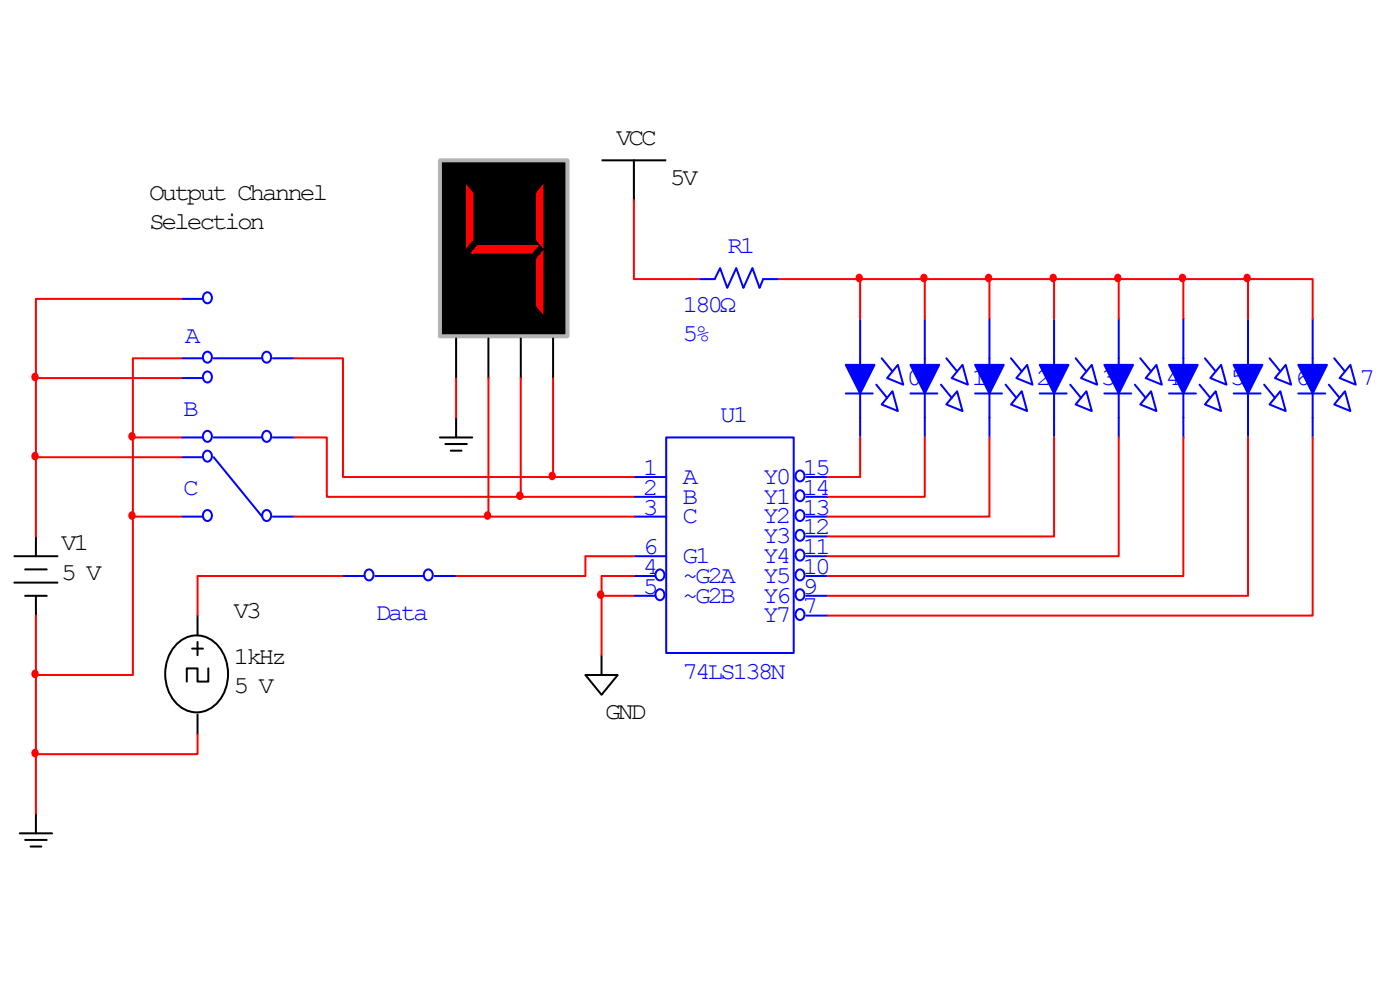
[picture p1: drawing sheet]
<svg xmlns="http://www.w3.org/2000/svg" width="297mm" height="210mm" viewBox="0 0 297 210" stroke-linecap="round" stroke-linejoin="round" font-family="sans-serif">
<path d="M141.3 92.8h27.1v45.7h-27.1z" fill="none" stroke="#00f" stroke-width=".42"/>
<path d="M169.1 100a1.1 1.1 0 0 1 1.5 .4 1.1 1.1 0 0 1-.3 1.5 1.1 1.1 0 0 1-1.5-.4 1.1 1.1 0 0 1 .3-1.5zM171 101.2h4.6" fill="none" stroke="#00f" stroke-width=".42"/>
<path d="M169.1 104.2a1.1 1.1 0 0 1 1.5 .4 1.1 1.1 0 0 1-.3 1.5 1.1 1.1 0 0 1-1.5-.4 1.1 1.1 0 0 1 .3-1.5zM171 105.4h4.6" fill="none" stroke="#00f" stroke-width=".42"/>
<path d="M169.1 108.4a1.1 1.1 0 0 1 1.5 .4 1.1 1.1 0 0 1-.3 1.5 1.1 1.1 0 0 1-1.5-.4 1.1 1.1 0 0 1 .3-1.5zM171 109.6h4.6" fill="none" stroke="#00f" stroke-width=".42"/>
<path d="M169.1 112.6a1.1 1.1 0 0 1 1.5 .4 1.1 1.1 0 0 1-.3 1.5 1.1 1.1 0 0 1-1.5-.4 1.1 1.1 0 0 1 .3-1.5zM171 113.8h4.6" fill="none" stroke="#00f" stroke-width=".42"/>
<path d="M169.1 116.8a1.1 1.1 0 0 1 1.5 .4 1.1 1.1 0 0 1-.3 1.5 1.1 1.1 0 0 1-1.5-.4 1.1 1.1 0 0 1 .3-1.5zM171 118h4.6" fill="none" stroke="#00f" stroke-width=".42"/>
<path d="M169.1 121a1.1 1.1 0 0 1 1.5 .4 1.1 1.1 0 0 1-.3 1.5 1.1 1.1 0 0 1-1.5-.4 1.1 1.1 0 0 1 .3-1.5zM171 122.2h4.6" fill="none" stroke="#00f" stroke-width=".42"/>
<path d="M169.1 125.2a1.1 1.1 0 0 1 1.5 .4 1.1 1.1 0 0 1-.3 1.5 1.1 1.1 0 0 1-1.5-.4 1.1 1.1 0 0 1 .3-1.5zM171 126.4h4.6" fill="none" stroke="#00f" stroke-width=".42"/>
<path d="M169.1 129.4a1.1 1.1 0 0 1 1.5 .4 1.1 1.1 0 0 1-.3 1.5 1.1 1.1 0 0 1-1.5-.4 1.1 1.1 0 0 1 .3-1.5zM171 130.6h4.6" fill="none" stroke="#00f" stroke-width=".42"/>
<path d="M134.5 101.2h6.8" fill="none" stroke="#00f" stroke-width=".42"/>
<path d="M134.5 105.4h6.8" fill="none" stroke="#00f" stroke-width=".42"/>
<path d="M134.5 109.6h6.8" fill="none" stroke="#00f" stroke-width=".42"/>
<path d="M134.5 118h6.8" fill="none" stroke="#00f" stroke-width=".42"/>
<path d="M134.5 122.2h4.5M139.4 121a1.1 1.1 0 0 1 1.5 .4 1.1 1.1 0 0 1-.3 1.5 1.1 1.1 0 0 1-1.5-.4 1.1 1.1 0 0 1 .3-1.5z" fill="none" stroke="#00f" stroke-width=".42"/>
<path d="M151.6 59.2l1.2-2.3 1.5 4.2 1.9-4.2 1.5 4.2 1.9-4.2 1.5 4.2 .8-1.9M134.5 126.4h4.5M139.4 125.2a1.1 1.1 0 0 1 1.5 .4 1.1 1.1 0 0 1-.3 1.5 1.1 1.1 0 0 1-1.5-.4 1.1 1.1 0 0 1 .3-1.5z" fill="none" stroke="#00f" stroke-width=".42"/>
<path d="M161.9 59.2h3.4" fill="none" stroke="#00f" stroke-width=".42"/>
<path d="M148.2 59.2h3.4M45.3 76h10.3" fill="none" stroke="#00f" stroke-width=".42"/>
<g fill="#f00" stroke="#f00" stroke-width=".42">
<path d="M195.6 58.5a.61 .61 0 0 1 .8 .1 .61 .61 0 0 1 0 .8 .61 .61 0 0 1-.8 .1 .82 .82 0 0 1 0-1z" fill-rule="evenodd"/>
<path d="M209.3 58.5a.61 .61 0 0 1 .8 .1 .61 .61 0 0 1 0 .8 .61 .61 0 0 1-.8 .1 .82 .82 0 0 1 0-1z" fill-rule="evenodd"/>
<path d="M223 58.5a.61 .61 0 0 1 .8 .1 .61 .61 0 0 1 0 .8 .61 .61 0 0 1-.8 .1 .82 .82 0 0 1 0-1z" fill-rule="evenodd"/>
<path d="M236.7 58.5a.61 .61 0 0 1 .9 .1 .61 .61 0 0 1 0 .8 .61 .61 0 0 1-.9 .1 .82 .82 0 0 1 0-1z" fill-rule="evenodd"/>
<path d="M250.4 58.5a.61 .61 0 0 1 .9 .1 .61 .61 0 0 1 0 .8 .61 .61 0 0 1-.9 .1 .82 .82 0 0 1 0-1z" fill-rule="evenodd"/>
<path d="M264.2 58.5a.61 .61 0 0 1 .8 .1 .61 .61 0 0 1 0 .8 .61 .61 0 0 1-.8 .1 .82 .82 0 0 1 0-1z" fill-rule="evenodd"/>
<path d="M127 125.7a.61 .61 0 0 1 .8 0 .61 .61 0 0 1 0 .9 .61 .61 0 0 1-.8 0 .82 .82 0 0 1 0-.9z" fill-rule="evenodd"/>
</g>
<g fill="none" stroke="#000" stroke-width=".42">
<path d="M127.6 34h13.7M134.5 34v8.4M3 118h9.2M7.6 113.8v4.2M3 123.6h9.2M5.3 120.8h4.6M5.3 126.4h4.6M7.6 126.4v4.2M127.6 139v4.2M124.2 143.2h6.8l-3.4 4.2zM4.2 176.8h6.8M5.3 178.2h4.6"/>
<path d="M6.5 179.6h2.3M7.6 172.6v4.2"/>
</g>
<path d="M38.5 76h4.5M43.4 74.8a1.1 1.1 0 0 1 1.5 .4 1.1 1.1 0 0 1-.3 1.5 1.1 1.1 0 0 1-1.5-.4 1.1 1.1 0 0 1 .3-1.5z" fill="none" stroke="#00f" stroke-width=".42"/>
<path d="M38.5 63.4h4.5M43.4 62.2a1.1 1.1 0 0 1 1.5 .4 1.1 1.1 0 0 1-.3 1.5 1.1 1.1 0 0 1-1.5-.4 1.1 1.1 0 0 1 .3-1.5z" fill="none" stroke="#00f" stroke-width=".42"/>
<path d="M56 74.8a1.1 1.1 0 0 1 1.5 .4 1.1 1.1 0 0 1-.4 1.5 1.1 1.1 0 0 1-1.4-.4 1.1 1.1 0 0 1 .3-1.5zM57.9 76h4.6M45.3 92.8h10.3" fill="none" stroke="#00f" stroke-width=".42"/>
<path d="M38.5 92.8h4.5M43.4 91.6a1.1 1.1 0 0 1 1.5 .4 1.1 1.1 0 0 1-.3 1.5 1.1 1.1 0 0 1-1.5-.4 1.1 1.1 0 0 1 .3-1.5z" fill="none" stroke="#00f" stroke-width=".42"/>
<path d="M43.4 79a1.1 1.1 0 0 1 1.5 .4 1.1 1.1 0 0 1-.3 1.5 1.1 1.1 0 0 1-1.5-.4 1.1 1.1 0 0 1 .3-1.5zM38.5 80.2h4.5" fill="none" stroke="#00f" stroke-width=".42"/>
<path d="M45.3 97l10.3 12.6M56 91.6a1.1 1.1 0 0 1 1.5 .4 1.1 1.1 0 0 1-.4 1.5 1.1 1.1 0 0 1-1.4-.4 1.1 1.1 0 0 1 .3-1.5zM57.9 92.8h4.6" fill="none" stroke="#00f" stroke-width=".42"/>
<path d="M38.5 109.6h4.5M43.4 108.4a1.1 1.1 0 0 1 1.5 .4 1.1 1.1 0 0 1-.3 1.5 1.1 1.1 0 0 1-1.5-.4 1.1 1.1 0 0 1 .3-1.5z" fill="none" stroke="#00f" stroke-width=".42"/>
<path d="M38.5 97h4.5M43.4 95.8a1.1 1.1 0 0 1 1.5 .4 1.1 1.1 0 0 1-.3 1.5 1.1 1.1 0 0 1-1.5-.4 1.1 1.1 0 0 1 .3-1.5z" fill="none" stroke="#00f" stroke-width=".42"/>
<path d="M56 108.4a1.1 1.1 0 0 1 1.5 .4 1.1 1.1 0 0 1-.4 1.5 1.1 1.1 0 0 1-1.4-.4 1.1 1.1 0 0 1 .3-1.5zM57.9 109.6h4.6M79.6 122.2h10.3" fill="none" stroke="#00f" stroke-width=".42"/>
<g fill="#f00" stroke="#f00" stroke-width=".42">
<path d="M7 79.5a.61 .61 0 0 1 .8 .1 .61 .61 0 0 1 0 .8 .61 .61 0 0 1-.8 .1 .82 .82 0 0 1 0-1z" fill-rule="evenodd"/>
<path d="M7 96.3a.61 .61 0 0 1 .8 0 .61 .61 0 0 1 0 .9 .61 .61 0 0 1-.8 .1 .82 .82 0 0 1 0-1z" fill-rule="evenodd"/>
<path d="M116.7 100.5a.61 .61 0 0 1 .9 0 .61 .61 0 0 1 0 .9 .61 .61 0 0 1-.9 .1 .82 .82 0 0 1 0-1z" fill-rule="evenodd"/>
<path d="M109.9 104.7a.61 .61 0 0 1 .8 0 .61 .61 0 0 1 0 .9 .61 .61 0 0 1-.8 .1 .82 .82 0 0 1 0-1z" fill-rule="evenodd"/>
<path d="M103 108.9a.61 .61 0 0 1 .8 0 .61 .61 0 0 1 0 .9 .61 .61 0 0 1-.8 .1 .82 .82 0 0 1 0-1z" fill-rule="evenodd"/>
<path d="M7 142.5a.61 .61 0 0 1 .8 0 .61 .61 0 0 1 0 .9 .61 .61 0 0 1-.8 0 .82 .82 0 0 1 0-.9z" fill-rule="evenodd"/>
<path d="M27.6 108.9a.61 .61 0 0 1 .8 0 .61 .61 0 0 1 0 .9 .61 .61 0 0 1-.8 .1 .82 .82 0 0 1 0-1z" fill-rule="evenodd"/>
<path d="M27.6 92.1a.61 .61 0 0 1 .8 0 .61 .61 0 0 1 0 .9 .61 .61 0 0 1-.8 .1 .82 .82 0 0 1 0-1z" fill-rule="evenodd"/>
<path d="M7 159.2a.61 .61 0 0 1 .8 .1 .61 .61 0 0 1 0 .9 .61 .61 0 0 1-.8 0 .82 .82 0 0 1 0-1z" fill-rule="evenodd"/>
</g>
<path d="M93.3 92.8h6.9M94.5 94.2h4.5M95.6 95.6h2.3M96.8 88.6v4.2M37.3 136.8a6 6 0 0 1 10 1.7 9.1 9.1 0 0 1-2.8 11.9 6 6 0 0 1-8.4-3 9.5 9.5 0 0 1 1.2-10.6zM40.8 137.6h2.2M41.9 130.6v4.2M41.9 136.2v2.8M41.9 151.6v4.2M44.2 141.8v2.8h-2.3v-2.8h-2.3v2.8" fill="none" stroke="#000" stroke-width=".42"/>
<path d="M90.3 121a1.1 1.1 0 0 1 1.4 .4 1.1 1.1 0 0 1-.3 1.5 1.1 1.1 0 0 1-1.4-.4 1.1 1.1 0 0 1 .3-1.5zM92.2 122.2h4.6" fill="none" stroke="#00f" stroke-width=".42"/>
<path d="M182.5 76v12.6M187 76l2.3 2.8M190.5 77.4l1.1 4.2-3.4-1.4zM179.4 83.5h5.7M185.9 81.6l2.3 2.8M189.3 83l1.2 4.2-3.5-1.4zM72.8 122.2h4.5M77.7 121a1.1 1.1 0 0 1 1.5 .4 1.1 1.1 0 0 1-.4 1.5 1.1 1.1 0 0 1-1.4-.4 1.1 1.1 0 0 1 .3-1.5z" fill="none" stroke="#00f" stroke-width=".42"/>
<path d="M181.9 58.5a.61 .61 0 0 1 .8 .1 .61 .61 0 0 1 0 .8 .61 .61 0 0 1-.8 .1 .82 .82 0 0 1 0-1z" fill-rule="evenodd" fill="#f00" stroke="#f00" stroke-width=".42"/>
<path d="M179.4 77.4h6.1l-3 6.1z" fill="#00f" stroke="#00f" stroke-width=".42"/>
<path d="M182.5 67.6v8.4" fill="none" stroke="#00f" stroke-width=".42"/>
<path d="M196.2 76v12.6M200.8 76l2.2 2.8M204.2 77.4l1.1 4.2-3.4-1.4zM182.5 88.6v4.2M193.1 83.5h5.8M199.6 81.6l2.3 2.8M203 83l1.2 4.2-3.4-1.4z" fill="none" stroke="#00f" stroke-width=".42"/>
<path d="M193.1 77.4h6.1l-3 6.1z" fill="#00f" stroke="#00f" stroke-width=".42"/>
<path d="M196.2 67.6v8.4" fill="none" stroke="#00f" stroke-width=".42"/>
<path d="M209.9 76v12.6M214.5 76l2.3 2.8M217.9 77.4l1.1 4.2-3.4-1.4zM196.2 88.6v4.2M206.9 83.5h5.7M213.3 81.6l2.3 2.8M216.8 83l1.1 4.2-3.4-1.4z" fill="none" stroke="#00f" stroke-width=".42"/>
<path d="M206.9 77.4h6l-3 6.1z" fill="#00f" stroke="#00f" stroke-width=".42"/>
<path d="M209.9 67.6v8.4" fill="none" stroke="#00f" stroke-width=".42"/>
<path d="M223.6 76v12.6M228.2 76l2.3 2.8M231.6 77.4l1.2 4.2-3.5-1.4zM209.9 88.6v4.2M220.6 83.5h5.7M227 81.6l2.3 2.8M230.5 83l1.1 4.2-3.4-1.4z" fill="none" stroke="#00f" stroke-width=".42"/>
<path d="M220.6 77.4h6.1l-3.1 6.1z" fill="#00f" stroke="#00f" stroke-width=".42"/>
<path d="M223.6 67.6v8.4" fill="none" stroke="#00f" stroke-width=".42"/>
<path d="M237.3 76v12.6M241.9 76l2.3 2.8M245.3 77.4l1.2 4.2-3.5-1.4zM223.6 88.6v4.2M234.3 83.5h5.7M240.8 81.6l2.2 2.8M244.2 83l1.1 4.2-3.4-1.4z" fill="none" stroke="#00f" stroke-width=".42"/>
<path d="M234.3 77.4h6.1l-3.1 6.1z" fill="#00f" stroke="#00f" stroke-width=".42"/>
<path d="M237.3 67.6v8.4" fill="none" stroke="#00f" stroke-width=".42"/>
<path d="M251 76v12.6M255.6 76l2.3 2.8M259 77.4l1.2 4.2-3.4-1.4zM237.3 88.6v4.2M248 83.5h5.7M254.5 81.6l2.3 2.8M257.9 83l1.1 4.2-3.4-1.4z" fill="none" stroke="#00f" stroke-width=".42"/>
<path d="M248 77.4h6.1l-3.1 6.1z" fill="#00f" stroke="#00f" stroke-width=".42"/>
<path d="M251 67.6v8.4" fill="none" stroke="#00f" stroke-width=".42"/>
<path d="M264.8 76v12.6M269.3 76l2.3 2.8M272.8 77.4l1.1 4.2-3.4-1.4zM251 88.6v4.2M261.7 83.5h5.7M268.2 81.6l2.3 2.8M271.6 83l1.2 4.2-3.5-1.4z" fill="none" stroke="#00f" stroke-width=".42"/>
<path d="M261.7 77.4h6.1l-3 6.1z" fill="#00f" stroke="#00f" stroke-width=".42"/>
<path d="M264.8 67.6v8.4" fill="none" stroke="#00f" stroke-width=".42"/>
<path d="M278.5 76v12.6M283 76l2.3 2.8M286.5 77.4l1.1 4.2-3.4-1.4zM264.8 88.6v4.2M275.4 83.5h5.7M281.9 81.6l2.3 2.8M285.3 83l1.2 4.2-3.5-1.4z" fill="none" stroke="#00f" stroke-width=".42"/>
<path d="M275.4 77.4h6.1l-3 6.1z" fill="#00f" stroke="#00f" stroke-width=".42"/>
<path d="M278.5 67.6v8.4" fill="none" stroke="#00f" stroke-width=".42"/>
<path d="M278.5 88.6v4.2" fill="none" stroke="#00f" stroke-width=".42"/>
<path d="M93.3 34h27.1v37.3h-27.1z" fill-rule="evenodd" fill="#000" stroke="#b4b4b4" stroke-width=".85"/>
<g fill="#f00" stroke="#f00" stroke-width=".42">
<path d="M99 39.6l1.2 1.4v9.8l-1.2 1.4z" fill-rule="evenodd"/>
<path d="M101.3 52.2h12.6l-1.1 1.4h-12.6z" fill-rule="evenodd"/>
<path d="M115 39.6v12.6l-1.1-1.4v-9.8z" fill-rule="evenodd"/>
<path d="M115 53.6v12.6l-1.1-1.4v-9.8z" fill-rule="evenodd"/>
</g>
<path d="M96.8 71.8v8.4M103.6 71.8v8.4M110.5 71.8v8.4M117.3 71.8v8.4" fill="none" stroke="#000" stroke-width=".42"/>
<g fill="none" stroke="#f00" stroke-width=".42">
<path d="M134.5 42.4v16.8h13.7M165.3 59.2h99.5M182.5 59.2v8.4M196.2 59.2v8.4M209.9 59.2v8.4M223.6 59.2v8.4M237.3 59.2v8.4M251 59.2v8.4M264.8 59.2h13.7v8.4M264.8 59.2v8.4M38.5 63.4h-30.9v16.8M38.5 76h-10.3v16.8"/>
<path d="M62.5 76h10.3v25.2h44.5M7.6 80.2h30.9M7.6 80.2v33.6M7.6 97h30.9M28.2 92.8h10.3M28.2 92.8v16.8M62.5 92.8h6.8v12.6h41.2M96.8 80.2v8.4M103.6 80.2v29.4M110.5 80.2v25.2M117.3 80.2v21M182.5 92.8v8.4h-6.9"/>
<path d="M196.2 92.8v12.6h-20.6M209.9 92.8v16.8h-34.3M223.6 92.8v21h-48M237.3 92.8v25.2h-61.7M251 92.8v29.4h-75.4M264.8 92.8v33.6h-89.2M278.5 92.8v37.8h-102.9M28.2 109.6v33.6h-20.6M28.2 109.6h10.3M62.5 109.6h72M110.5 105.4h24M117.3 101.2h17.2"/>
<path d="M134.5 118h-10.3v4.2h-27.4M7.6 130.6v42M72.8 122.2h-30.9v8.4M127.6 126.4v12.6M127.6 126.4h6.9M134.5 122.2h-6.9v4.2M41.9 155.8v4.2h-34.3"/>
</g>
<g font-size="5.1">
<text x="130.7" y="30.7">VCC</text>
<text x="142.1" y="39.2">5V</text>
<text x="31.6" y="42.4">Output Channel</text>
<text x="31.6" y="48.5">Selection</text>
<text x="13" y="116.6">V1</text>
<text x="13" y="123.1">5 V</text>
<text x="49.5" y="131.1">V3</text>
<text x="49.5" y="140.8">1kHz</text>
<text x="49.5" y="146.9">5 V</text>
<text x="128.4" y="152.5">GND</text>
</g>
<g font-size="5.1" fill="#00f">
<text x="154.3" y="53.6">R1</text>
<text x="144.8" y="66.2">180Ω</text>
<text x="39.2" y="72.7">A</text>
<text x="144.8" y="72.3">5%</text>
<text x="192.4" y="81.6">0</text>
<text x="206.1" y="81.6">1</text>
<text x="219.8" y="81.6">2</text>
<text x="233.5" y="81.6">3</text>
<text x="247.2" y="81.6">4</text>
<text x="260.9" y="81.6">5</text>
<text x="274.7" y="81.6">6</text>
<text x="288.4" y="81.6">7</text>
<text x="38.9" y="88.1">B</text>
<text x="152.8" y="89.5">U1</text>
<text x="136.4" y="100.7">1</text>
<text x="170.3" y="100.7">15</text>
<text x="38.9" y="104.9">C</text>
<text x="136.4" y="104.9">2</text>
<text x="144.8" y="102.6">A</text>
<text x="144.8" y="106.8">B</text>
<text x="161.9" y="102.6">Y0</text>
<text x="161.9" y="106.8">Y1</text>
<text x="170.3" y="104.9">14</text>
<text x="136.4" y="109.1">3</text>
<text x="144.8" y="111">C</text>
<text x="161.9" y="111">Y2</text>
<text x="170.3" y="109.1">13</text>
<text x="170.3" y="113.3">12</text>
<text x="136.4" y="117.5">6</text>
<text x="144.8" y="119.4">G1</text>
<text x="161.9" y="115.2">Y3</text>
<text x="161.9" y="119.4">Y4</text>
<text x="170.3" y="117.5">11</text>
<text x="136.4" y="121.7">4</text>
<text x="136.4" y="125.9">5</text>
<text x="144.8" y="123.6">~G2A</text>
<text x="161.9" y="123.6">Y5</text>
<text x="170.3" y="121.7">10</text>
<text x="170.3" y="125.9">9</text>
<text x="79.6" y="131.5">Data</text>
<text x="144.8" y="127.8">~G2B</text>
<text x="161.9" y="127.8">Y6</text>
<text x="161.9" y="132">Y7</text>
<text x="170.3" y="130.1">7</text>
<text x="144.8" y="144.1">74LS138N</text>
</g>
</svg>
